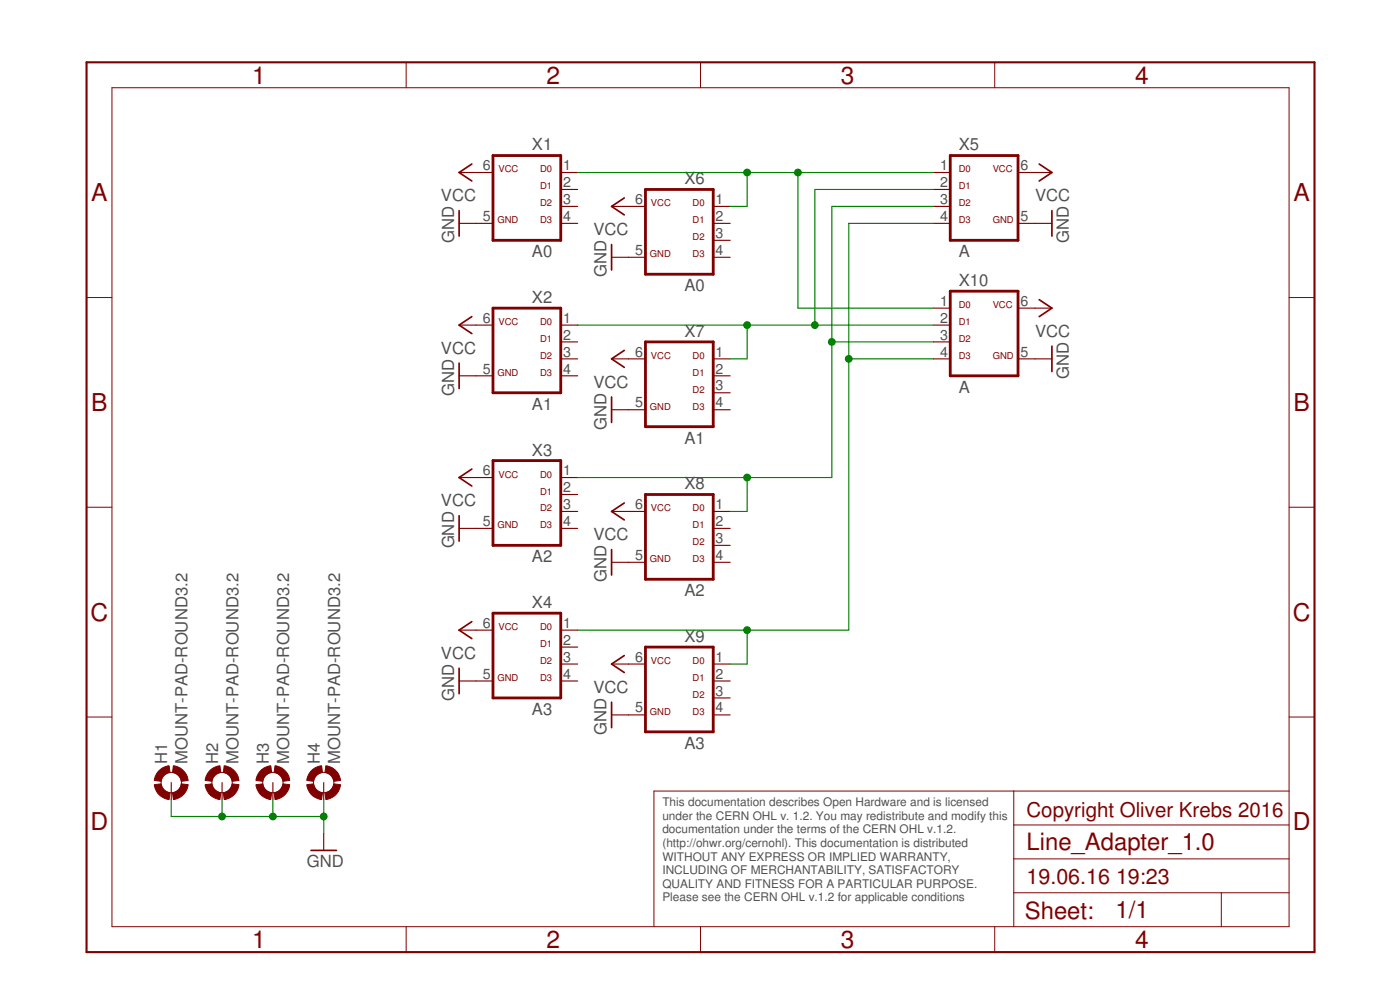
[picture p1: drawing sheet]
<svg xmlns="http://www.w3.org/2000/svg" width="210mm" height="148mm" viewBox="0 0 210 148" stroke-linecap="round" stroke-linejoin="round" font-family="sans-serif">
<g fill="none" stroke="#800000" stroke-width=".25">
<path d="M68.8 31.6v3.8M70.7 24.6l-1.9 1.2 1.9 1.3M91.7 36.6v3.8M93.6 29.7l-1.9 1.2 1.9 1.3M155.8 24.6l1.9 1.2-1.9 1.3M157.7 31.6v3.8M68.8 54.4v3.8M70.7 47.4l-1.9 1.3 1.9 1.3M91.7 59.5v3.8M93.6 52.5l-1.9 1.3 1.9 1.2M155.8 44.9l1.9 1.3-1.9 1.2M157.7 51.9v3.8"/>
<path d="M68.8 77.3v3.8M70.7 70.3l-1.9 1.2 1.9 1.3M93.6 75.4l-1.9 1.2 1.9 1.3M70.7 93.1l-1.9 1.3 1.9 1.3M91.7 82.3v3.8M93.6 98.2l-1.9 1.3 1.9 1.3M68.8 100.1v3.8M91.7 105.2v3.8M46.6 127.4h3.8"/>
</g>
<g fill="none" stroke="#800000" stroke-width=".17">
<path d="M68.8 33.5h5.1M68.8 25.8h5.1M84.1 33.5h2.5M84.1 25.8h2.5M84.1 28.4h2.5M84.1 30.9h2.5M91.7 30.9h5.1M91.7 38.5h5.1M106.9 33.5h2.6M106.9 30.9h2.6M106.9 38.5h2.6M106.9 36h2.6"/>
<path d="M140 33.5h2.5M140 25.8h2.5M140 28.4h2.5M140 30.9h2.5M152.6 33.5h5.1M152.6 25.8h5.1M68.8 56.3h5.1M68.8 48.7h5.1M84.1 56.3h2.5M84.1 48.7h2.5M84.1 51.2h2.5M84.1 53.8h2.5"/>
<path d="M91.7 53.8h5.1M106.9 56.3h2.6M106.9 53.8h2.6M106.9 58.8h2.6M140 48.7h2.5M140 51.2h2.5M140 53.8h2.5M140 46.2h2.5M152.6 53.8h5.1M152.6 46.2h5.1M68.8 79.2h5.1M68.8 71.5h5.1"/>
<path d="M84.1 79.2h2.5M84.1 71.5h2.5M84.1 74.1h2.5M84.1 76.6h2.5M91.7 76.6h5.1M91.7 61.4h5.1M106.9 79.2h2.6M106.9 76.6h2.6M106.9 61.4h2.6M68.8 94.4h5.1M84.1 94.4h2.5M84.1 96.9h2.5"/>
<path d="M84.1 99.5h2.5M91.7 99.5h5.1M91.7 84.2h5.1M106.9 99.5h2.6M106.9 84.2h2.6M106.9 81.7h2.6M25.7 117.2v2.6M33.3 117.2v2.6M40.9 117.2v2.6M48.5 117.2v2.6M68.8 102h5.1M84.1 102h2.5"/>
<path d="M91.7 107.1h5.1M106.9 102h2.6M106.9 107.1h2.6M106.9 104.6h2.6M48.5 124.9v2.5"/>
</g>
<g fill="none" stroke="#800000" stroke-width=".15">
<path d="M16.8 13.1h176.5v125.7h-176.5zM60.9 9.3v3.8M105 9.3v3.8M149.1 9.3v3.8M13 44.6h3.8M193.3 44.6h3.8M13 76h3.8M193.3 76h3.8M13 107.4h3.8M152 118.5v20.3M193.3 118.5h-95.3v20.3M193.3 107.4h3.8"/>
<path d="M60.9 138.8v3.8M105 138.8v3.8M149.1 138.8v3.8M152 133.8h41.3M152 128.7h41.3M152 123.6h41.3M183.1 133.8v5"/>
<circle cx="25.7" cy="117.2" r="1.52"/>
<circle cx="33.3" cy="117.2" r="1.52"/>
<circle cx="40.9" cy="117.2" r="1.52"/>
<circle cx="48.5" cy="117.2" r="1.52"/>
</g>
<path d="M13 9.3h184.1v133.3h-184.1z" fill="none" stroke="#800000" stroke-width=".32"/>
<path d="M73.9 23.3h10.2v12.7h-10.2zM96.8 28.4h10.1v12.7h-10.1zM142.5 23.3h10.1v12.7h-10.1zM73.9 46.2h10.2v12.6h-10.2zM96.8 51.2h10.1v12.7h-10.1zM142.5 43.6h10.1v12.7h-10.1zM73.9 69h10.2v12.7h-10.2zM96.8 74.1h10.1v12.7h-10.1zM73.9 91.9h10.2v12.7h-10.2zM96.8 96.9h10.1v12.7h-10.1z" fill="none" stroke="#800000" stroke-width=".42"/>
<g fill="#800000" stroke="#800000" stroke-width=".15">
<path d="M23.7 115.6a2.46 2.46 0 0 1 1.7-.9l.1 1a1.51 1.51 0 0 0-1.3 1.4l-1.1-.2 .2-.6z" fill-rule="evenodd"/>
<path d="M23.1 117.6l1.1-.2a1.51 1.51 0 0 0 1.3 1.4l-.1 1a2.52 2.52 0 0 1-2.3-2.2z" fill-rule="evenodd"/>
<path d="M27.2 117.4l1 .2a2.53 2.53 0 0 1-2.2 2.2l-.1-1a1.56 1.56 0 0 0 1.3-1.4z" fill-rule="evenodd"/>
<path d="M26 114.7a2.53 2.53 0 0 1 2.2 2.2l-1 .2a1.57 1.57 0 0 0-1.3-1.4z" fill-rule="evenodd"/>
<path d="M31.3 115.6a2.46 2.46 0 0 1 1.7-.9l.1 1a1.51 1.51 0 0 0-1.3 1.4l-1-.2 .1-.6z" fill-rule="evenodd"/>
<path d="M30.8 117.6l1-.2a1.51 1.51 0 0 0 1.3 1.4l-.1 1a2.48 2.48 0 0 1-2.2-2.2z" fill-rule="evenodd"/>
<path d="M34.8 117.4l1 .2a2.53 2.53 0 0 1-2.2 2.2l-.1-1a1.56 1.56 0 0 0 1.3-1.4z" fill-rule="evenodd"/>
<path d="M33.6 114.7a2.53 2.53 0 0 1 2.2 2.2l-1 .2a1.57 1.57 0 0 0-1.3-1.4z" fill-rule="evenodd"/>
<path d="M38.9 115.6a2.46 2.46 0 0 1 1.7-.9l.1 1a1.51 1.51 0 0 0-1.3 1.4l-1-.2 .1-.6z" fill-rule="evenodd"/>
<path d="M38.4 117.6l1-.2a1.51 1.51 0 0 0 1.3 1.4l-.1 1a2.48 2.48 0 0 1-2.2-2.2z" fill-rule="evenodd"/>
<path d="M42.4 117.4l1 .2a2.48 2.48 0 0 1-2.2 2.2l-.1-1a1.56 1.56 0 0 0 1.3-1.4z" fill-rule="evenodd"/>
<path d="M41.2 114.7a2.49 2.49 0 0 1 2.2 2.2l-1 .2a1.57 1.57 0 0 0-1.3-1.4z" fill-rule="evenodd"/>
<path d="M46.6 115.6a2.46 2.46 0 0 1 1.6-.9l.1 1a1.56 1.56 0 0 0-1.3 1.4l-1-.2 .1-.6z" fill-rule="evenodd"/>
<path d="M46 117.6l1-.2a1.56 1.56 0 0 0 1.3 1.4l-.1 1a2.48 2.48 0 0 1-2.2-2.2z" fill-rule="evenodd"/>
<path d="M50.1 117.4l1 .2a2.48 2.48 0 0 1-2.2 2.2l-.2-1a1.56 1.56 0 0 0 1.4-1.4z" fill-rule="evenodd"/>
<path d="M48.9 114.7a2.49 2.49 0 0 1 2.2 2.2l-1 .2a1.57 1.57 0 0 0-1.4-1.4z" fill-rule="evenodd"/>
</g>
<g fill="none" stroke="#008000" stroke-width=".17">
<path d="M86.6 25.8h53.4M112 25.8v5.1h-2.5M119.6 25.8v20.4h20.4M140 33.5h-12.7v60.9h-40.7M140 30.9h-15.3v40.6h-38.1M140 28.4h-17.8v20.3M86.6 48.7h53.4M112 48.7v5.1h-2.5M124.7 51.2h15.3M127.3 53.8h12.7M112 71.5v5.1h-2.5M112 94.4v5.1h-2.5"/>
<path d="M25.7 119.8v2.5h22.8M33.3 119.8v2.5M40.9 119.8v2.5M48.5 119.8v5.1"/>
</g>
<g fill="#008000" stroke="#008000" stroke-width=".15">
<circle cx="48.5" cy="122.3" r=".51"/>
<circle cx="40.9" cy="122.3" r=".51"/>
<circle cx="33.3" cy="122.3" r=".51"/>
<circle cx="112" cy="94.4" r=".51"/>
<circle cx="127.3" cy="53.8" r=".51"/>
<circle cx="112" cy="71.5" r=".51"/>
<circle cx="124.7" cy="51.2" r=".51"/>
<circle cx="112" cy="48.7" r=".51"/>
<circle cx="122.2" cy="48.7" r=".51"/>
<circle cx="112" cy="25.8" r=".51"/>
<circle cx="119.6" cy="25.8" r=".51"/>
</g>
<g font-size="3.7" fill="#800000">
<text x="37.8" y="12.5">1</text>
<text x="82" y="12.5">2</text>
<text x="126.1" y="12.5">3</text>
<text x="170.2" y="12.5">4</text>
<text x="13.7" y="30.1">A</text>
<text x="193.9" y="30.1">A</text>
<text x="13.7" y="61.6">B</text>
<text x="193.9" y="61.6">B</text>
<text x="13.5" y="93">C</text>
<text x="193.8" y="93">C</text>
<text x="13.5" y="124.4">D</text>
<text x="193.8" y="124.4">D</text>
<text x="37.8" y="142">1</text>
<text x="82" y="142">2</text>
<text x="126.1" y="142">3</text>
<text x="170.2" y="142">4</text>
</g>
<g font-size="3.6" fill="#800000">
<text x="153.9" y="127.4">Line_Adapter_1.0</text>
<text x="153.7" y="137.7">Sheet:</text>
<text x="167.2" y="137.6">1/1</text>
</g>
<g font-size="3.2" fill="#800000">
<text x="153.9" y="132.5">19.06.16</text>
<text x="167.3" y="132.5">19:23</text>
</g>
<text font-size="3.1" fill="#800000" x="153.9" y="122.3">Copyright Oliver Krebs 2016</text>
<g font-size="2.5" fill="#505050">
<text x="79.8" y="22.5">X1</text>
<text x="143.8" y="22.5">X5</text>
<text x="102.6" y="27.6">X6</text>
<text x="66.1" y="30.2">VCC</text>
<text x="89" y="35.2">VCC</text>
<text x="155.2" y="30.2">VCC</text>
<text x="68.1" y="36.5" transform="rotate(-90 68.1 36.5)">GND</text>
<text x="79.8" y="38.5">A0</text>
<text x="90.9" y="41.5" transform="rotate(-90 90.9 41.5)">GND</text>
<text x="143.8" y="38.5">A</text>
<text x="160.3" y="36.5" transform="rotate(-90 160.3 36.5)">GND</text>
<text x="79.8" y="45.4">X2</text>
<text x="102.6" y="43.6">A0</text>
<text x="143.8" y="42.9">X10</text>
<text x="66.1" y="53">VCC</text>
<text x="102.6" y="50.5">X7</text>
<text x="155.2" y="50.5">VCC</text>
<text x="68.1" y="59.3" transform="rotate(-90 68.1 59.3)">GND</text>
<text x="89" y="58.1">VCC</text>
<text x="143.8" y="58.9">A</text>
<text x="160.3" y="56.8" transform="rotate(-90 160.3 56.8)">GND</text>
<text x="79.8" y="61.4">A1</text>
<text x="90.9" y="64.4" transform="rotate(-90 90.9 64.4)">GND</text>
<text x="79.8" y="68.2">X3</text>
<text x="102.6" y="66.5">A1</text>
<text x="66.1" y="75.9">VCC</text>
<text x="102.6" y="73.3">X8</text>
<text x="68.1" y="82.2" transform="rotate(-90 68.1 82.2)">GND</text>
<text x="89" y="80.9">VCC</text>
<text x="79.8" y="84.2">A2</text>
<text x="90.9" y="87.2" transform="rotate(-90 90.9 87.2)">GND</text>
<text x="102.6" y="89.3">A2</text>
<text x="79.8" y="91.1">X4</text>
<text x="66.1" y="98.7">VCC</text>
<text x="102.6" y="96.2">X9</text>
<text x="68.1" y="105" transform="rotate(-90 68.1 105)">GND</text>
<text x="79.8" y="107.1">A3</text>
<text x="89" y="103.8">VCC</text>
<text x="90.9" y="110.1" transform="rotate(-90 90.9 110.1)">GND</text>
<text x="102.6" y="112.2">A3</text>
<text x="25.1" y="114.5" transform="rotate(-90 25.1 114.5)">H1</text>
<text x="28.1" y="114.5" transform="rotate(-90 28.1 114.5)">MOUNT-PAD-ROUND3.2</text>
<text x="32.7" y="114.5" transform="rotate(-90 32.7 114.5)">H2</text>
<text x="35.8" y="114.5" transform="rotate(-90 35.8 114.5)">MOUNT-PAD-ROUND3.2</text>
<text x="40.3" y="114.5" transform="rotate(-90 40.3 114.5)">H3</text>
<text x="43.4" y="114.5" transform="rotate(-90 43.4 114.5)">MOUNT-PAD-ROUND3.2</text>
<text x="47.9" y="114.5" transform="rotate(-90 47.9 114.5)">H4</text>
<text x="51" y="114.5" transform="rotate(-90 51 114.5)">MOUNT-PAD-ROUND3.2</text>
<text x="46" y="129.9">GND</text>
</g>
<g font-size="2.1" fill="#505050">
<text x="72.4" y="25.5">6</text>
<text x="84.4" y="25.5">1</text>
<text x="84.4" y="28">2</text>
<text x="140.9" y="25.5">1</text>
<text x="140.9" y="28">2</text>
<text x="153" y="25.5">6</text>
<text x="72.4" y="33.1">5</text>
<text x="84.4" y="30.6">3</text>
<text x="84.4" y="33.1">4</text>
<text x="95.2" y="30.6">6</text>
<text x="107.3" y="30.6">1</text>
<text x="107.3" y="33.1">2</text>
<text x="107.3" y="35.6">3</text>
<text x="140.9" y="30.6">3</text>
<text x="140.9" y="33.1">4</text>
<text x="153" y="33.1">5</text>
<text x="95.2" y="38.2">5</text>
<text x="107.3" y="38.2">4</text>
<text x="140.9" y="45.8">1</text>
<text x="153" y="45.8">6</text>
<text x="72.4" y="48.3">6</text>
<text x="84.4" y="48.3">1</text>
<text x="84.4" y="50.9">2</text>
<text x="84.4" y="53.4">3</text>
<text x="95.2" y="53.4">6</text>
<text x="107.3" y="53.4">1</text>
<text x="140.9" y="48.3">2</text>
<text x="140.9" y="50.9">3</text>
<text x="140.9" y="53.4">4</text>
<text x="153" y="53.4">5</text>
<text x="72.4" y="56">5</text>
<text x="84.4" y="56">4</text>
<text x="107.3" y="56">2</text>
<text x="107.3" y="58.5">3</text>
<text x="95.2" y="61">5</text>
<text x="107.3" y="61">4</text>
<text x="72.4" y="71.2">6</text>
<text x="84.4" y="71.2">1</text>
<text x="84.4" y="73.7">2</text>
<text x="84.4" y="76.3">3</text>
<text x="95.2" y="76.3">6</text>
<text x="107.3" y="76.3">1</text>
<text x="72.4" y="78.8">5</text>
<text x="84.4" y="78.8">4</text>
<text x="95.2" y="83.9">5</text>
<text x="107.3" y="78.8">2</text>
<text x="107.3" y="81.3">3</text>
<text x="107.3" y="83.9">4</text>
<text x="72.4" y="94">6</text>
<text x="84.4" y="94">1</text>
<text x="72.4" y="101.7">5</text>
<text x="84.4" y="96.6">2</text>
<text x="84.4" y="99.1">3</text>
<text x="84.4" y="101.7">4</text>
<text x="95.2" y="99.1">6</text>
<text x="107.3" y="99.1">1</text>
<text x="107.3" y="101.7">2</text>
<text x="95.2" y="106.7">5</text>
<text x="107.3" y="104.2">3</text>
<text x="107.3" y="106.7">4</text>
</g>
<g font-size="1.8" fill="#505050">
<text x="99.3" y="120.8">This documentation describes Open Hardware and is licensed</text>
<text x="99.3" y="122.8">under the CERN OHL v. 1.2. You may redistribute and modify this</text>
<text x="99.3" y="124.9">documentation under the terms of the CERN OHL v.1.2.</text>
<text x="99.3" y="126.9">(http://ohwr.org/cernohl). This documentation is distributed</text>
<text x="99.3" y="128.9">WITHOUT ANY EXPRESS OR IMPLIED WARRANTY,</text>
<text x="99.3" y="131">INCLUDING OF MERCHANTABILITY, SATISFACTORY</text>
<text x="99.3" y="133">QUALITY AND FITNESS FOR A PARTICULAR PURPOSE.</text>
<text x="99.3" y="135">Please see the CERN OHL v.1.2 for applicable conditions</text>
</g>
<g font-size="1.4" fill="#800000">
<text x="74.7" y="25.8">VCC</text>
<text x="81" y="25.8">D0</text>
<text x="81" y="28.4">D1</text>
<text x="143.8" y="25.8">D0</text>
<text x="143.8" y="28.4">D1</text>
<text x="148.8" y="25.8">VCC</text>
<text x="74.6" y="33.5">GND</text>
<text x="81" y="30.9">D2</text>
<text x="81" y="33.5">D3</text>
<text x="97.6" y="30.9">VCC</text>
<text x="103.8" y="30.9">D0</text>
<text x="103.8" y="36">D2</text>
<text x="103.8" y="33.5">D1</text>
<text x="143.8" y="30.9">D2</text>
<text x="143.8" y="33.5">D3</text>
<text x="148.8" y="33.5">GND</text>
<text x="97.4" y="38.5">GND</text>
<text x="103.8" y="38.5">D3</text>
<text x="143.8" y="46.2">D0</text>
<text x="148.8" y="46.2">VCC</text>
<text x="74.7" y="48.7">VCC</text>
<text x="81" y="48.7">D0</text>
<text x="81" y="53.8">D2</text>
<text x="81" y="51.2">D1</text>
<text x="97.6" y="53.8">VCC</text>
<text x="103.8" y="53.8">D0</text>
<text x="143.8" y="51.2">D2</text>
<text x="143.8" y="53.8">D3</text>
<text x="143.8" y="48.7">D1</text>
<text x="148.8" y="53.8">GND</text>
<text x="74.6" y="56.3">GND</text>
<text x="81" y="56.3">D3</text>
<text x="103.8" y="58.9">D2</text>
<text x="103.8" y="56.3">D1</text>
<text x="97.4" y="61.4">GND</text>
<text x="103.8" y="61.4">D3</text>
<text x="74.7" y="71.5">VCC</text>
<text x="81" y="71.5">D0</text>
<text x="81" y="76.6">D2</text>
<text x="81" y="74.1">D1</text>
<text x="97.6" y="76.6">VCC</text>
<text x="103.8" y="76.6">D0</text>
<text x="74.6" y="79.2">GND</text>
<text x="81" y="79.2">D3</text>
<text x="103.8" y="81.7">D2</text>
<text x="103.8" y="79.2">D1</text>
<text x="97.4" y="84.2">GND</text>
<text x="103.8" y="84.2">D3</text>
<text x="74.7" y="94.4">VCC</text>
<text x="81" y="94.4">D0</text>
<text x="81" y="99.5">D2</text>
<text x="81" y="96.9">D1</text>
<text x="97.6" y="99.5">VCC</text>
<text x="103.8" y="99.5">D0</text>
<text x="74.6" y="102">GND</text>
<text x="81" y="102">D3</text>
<text x="97.4" y="107.1">GND</text>
<text x="103.8" y="104.6">D2</text>
<text x="103.8" y="107.1">D3</text>
<text x="103.8" y="102">D1</text>
</g>
</svg>
